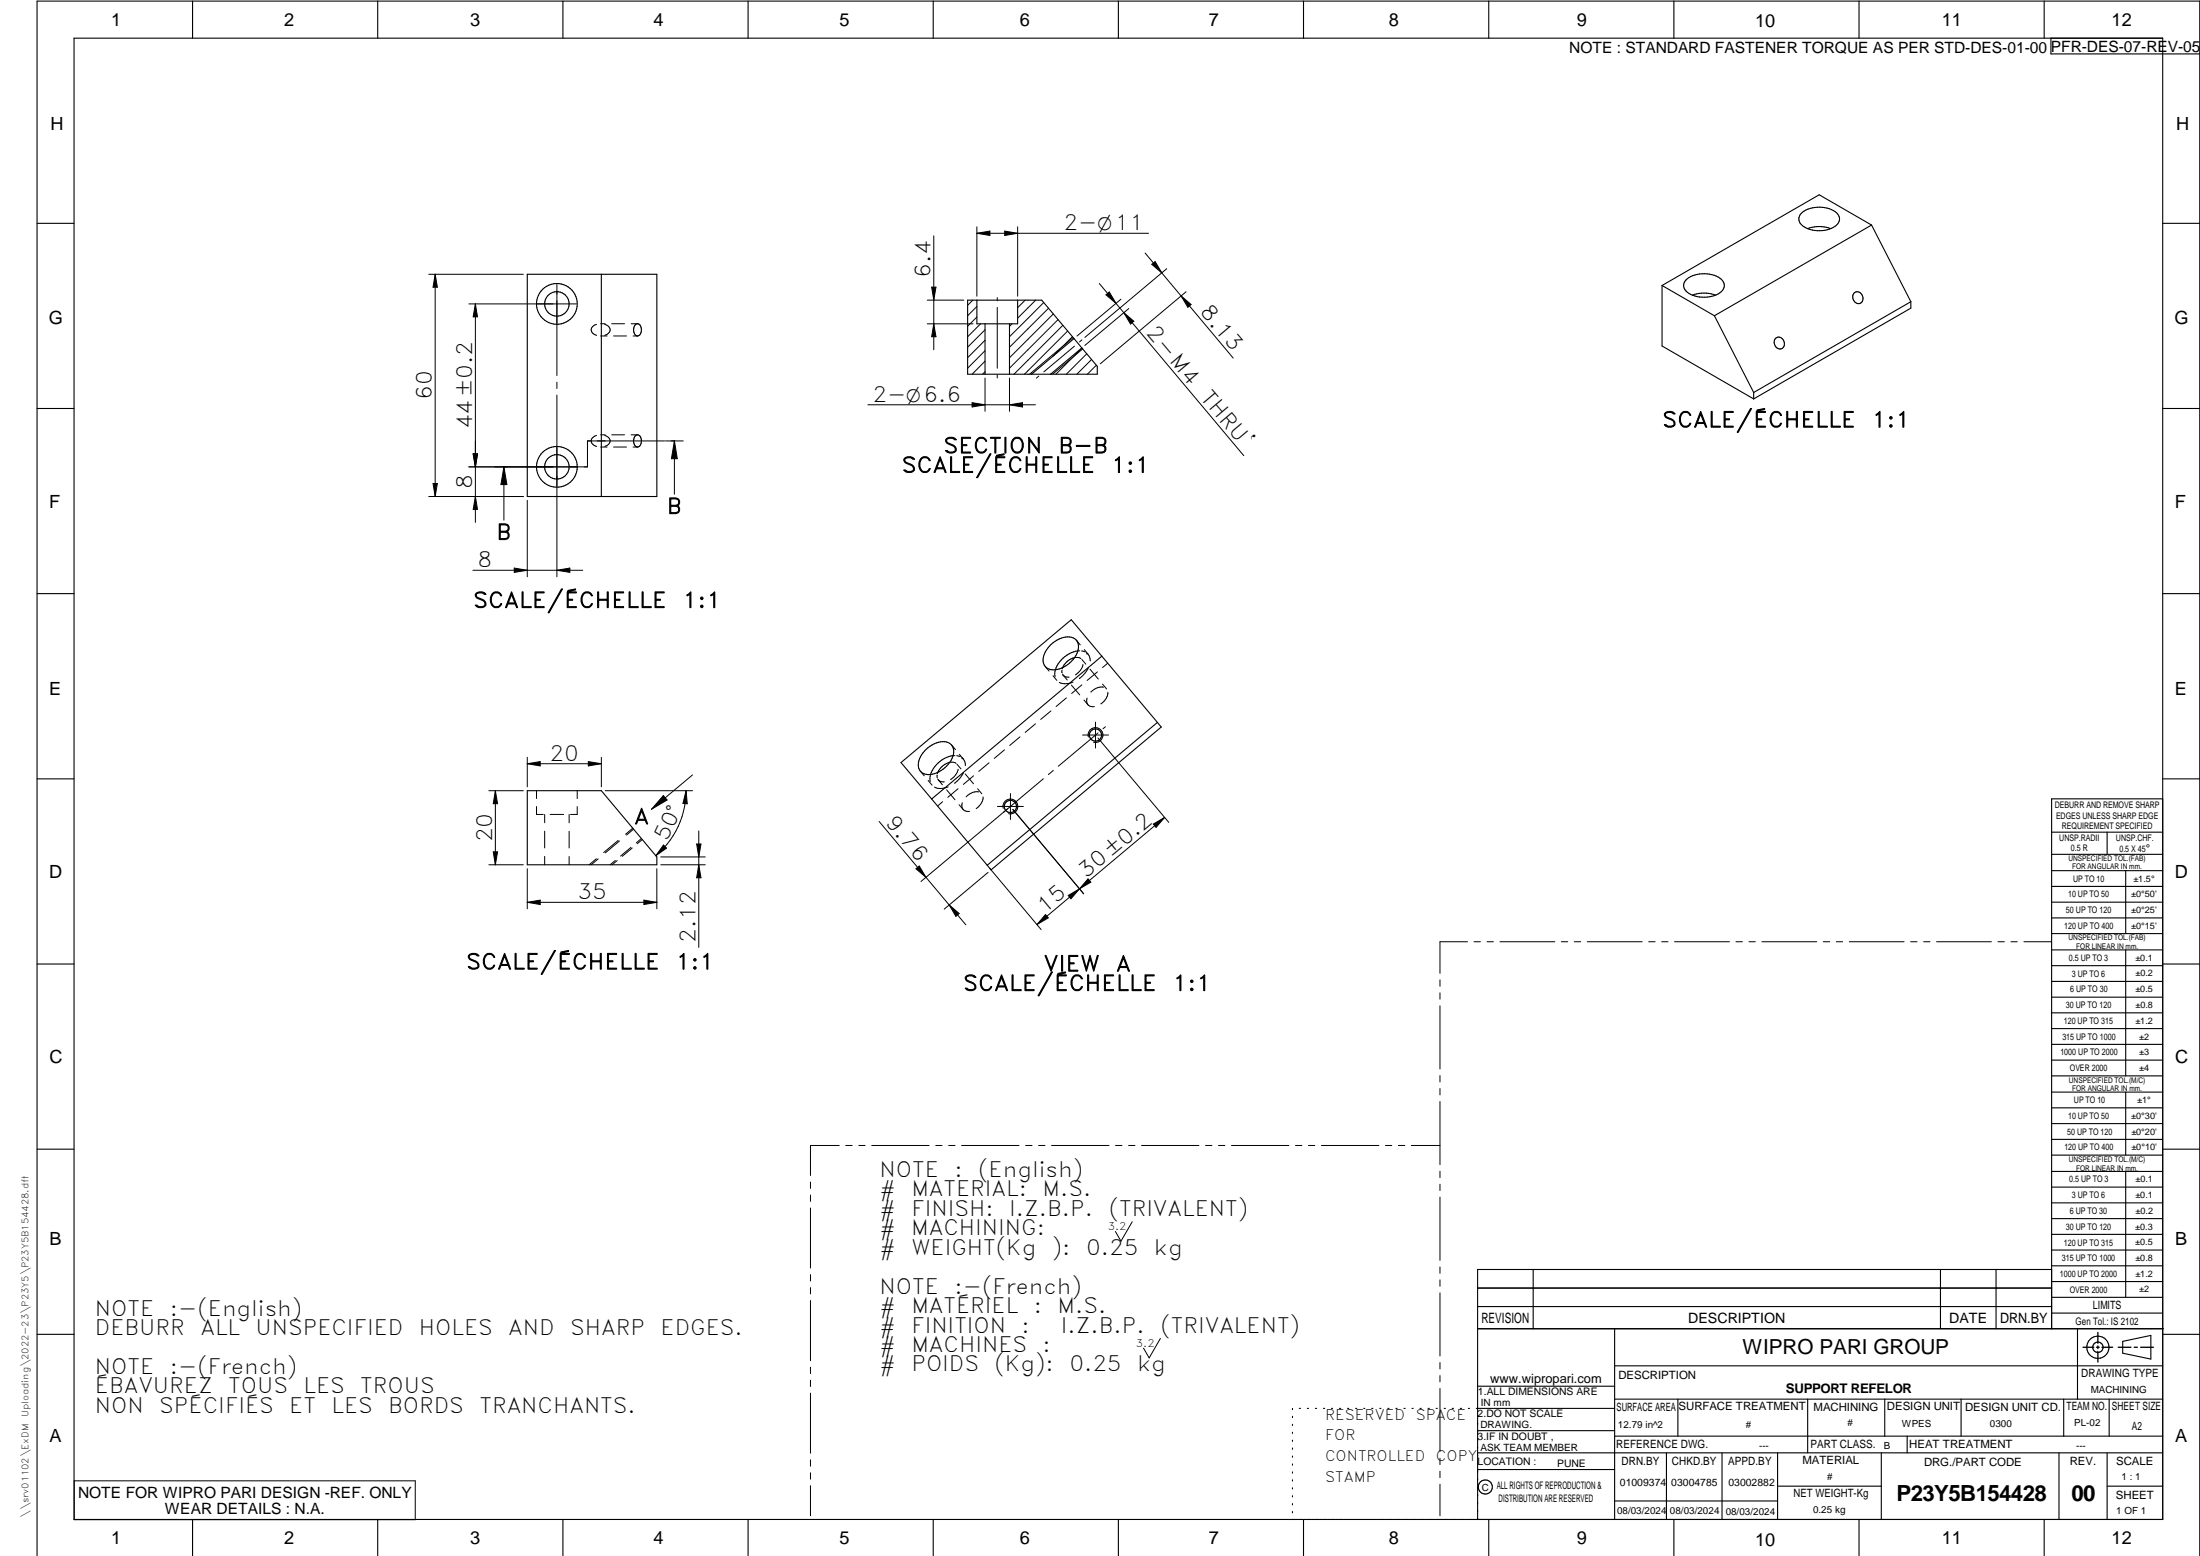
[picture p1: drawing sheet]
<svg xmlns="http://www.w3.org/2000/svg" width="594mm" height="420mm" viewBox="0 0 594 420" stroke-linecap="round" stroke-linejoin="round" font-family="sans-serif">
<g fill="none" stroke="#000" stroke-width=".3">
<path d="M20 10.3h564v400h-564zM52 .3v10M102 .3v10M152 .3v10M202 .3v10M252 .3v10M302 .3v10M352 .3v10M402 .3v10M452 .3v10M502 .3v10M552 .3v10"/>
<path d="M553.8 10.3v4.3h40.3M486.4 57.6a7.7 7.7 0 0 1 9.8 .2 2.31 2.31 0 0 1-1.1 3.6 7.8 7.8 0 0 1-9-1.1l-.4-1.2 .2-.7zM10 60.3h10M142.4 74.1h35v60h-35zM162.4 74.1v60M448.8 77.1v16.3l24.8 14.3M448.8 77.1l14.2 8.2M455.3 75.6a7.8 7.8 0 0 1 9.8 .2 2.33 2.33 0 0 1-1.1 3.6 7.7 7.7 0 0 1-9-1.2l-.3-.7v-.8zM463.2 79.7a9.1 9.1 0 0 0-6.2 0M488.1 61.7a8.8 8.8 0 0 1 6.3 0M500.8 79a1.62 1.62 0 0 1 2.1 .9 1.62 1.62 0 0 1-.9 2.1 1.77 1.77 0 0 1-1.6-1.1 1.77 1.77 0 0 1 .4-1.9zM505.4 60.8l-14.1-8.2-42.5 24.5"/>
<path d="M505.4 60.8l-42.4 24.5M505.4 60.8l10.6 20.7M584 60.3h10M171.5 87.8a.99 .99 0 0 1 1.2-.2 .99 .99 0 0 1 .5 1.1 1.47 1.47 0 0 1-1.3 2 2.09 2.09 0 0 1-.4-2.9zM263.8 81v6.4h11v-6.4M266 87.4v13.6M272.6 87.4v13.6M290 91.4l-11.5 9.6M290 91.4l-8.7-10.4h-20v20h35v-2.1l-4.2-4.9M290 91.4l2.1 2.6M292.1 94l-8.4 7M463 85.3l10.6 20.7"/>
<path d="M479.6 91.2a1.61 1.61 0 0 1 2.1 .9 1.61 1.61 0 0 1-.9 2.1 1.76 1.76 0 0 1-1.6-1.1 1.76 1.76 0 0 1 .4-1.9zM516 81.5l-42.4 24.5M516 81.5v1.7l-42.4 24.5M10 110.3h10M171.5 117.8a.99 .99 0 0 1 1.2-.2 .99 .99 0 0 1 .5 1.1 1.46 1.46 0 0 1-1.3 2 2.09 2.09 0 0 1-.4-2.9zM473.6 106v1.7M584 110.3h10M10 160.3h10M283.8 174.1a5.7 5.7 0 0 1 6.4-1.7 3.3 3.3 0 0 1 .3 4.6 7 7 0 0 1-7.1 3.7 2.76 2.76 0 0 1-1.4-4l.9-1.7zM290.2 177.6a4.6 4.6 0 0 0-3.3 2.7M291.1 175.8a7.8 7.8 0 0 0-6.1 5M297.5 177.2l-45.9 38.6"/>
<path d="M584 160.3h10M312.5 195.1l-23.2-27.8-46 38.6 23.3 27.7M312.5 195.1l-45.9 38.5M312.5 195.1l1.1 1.2-46 38.6-1-1.3M10 210.3h10M142.4 213.5h20l15 17.9v2.1h-35zM250.1 202.3a5.6 5.6 0 0 1 6.4-1.6 3.3 3.3 0 0 1 .3 4.6 7 7 0 0 1-7.2 3.7 2.8 2.8 0 0 1-1.3-4l.5-1.1zM256.4 205.9a4.9 4.9 0 0 0-3.2 2.7M257.4 204a7.8 7.8 0 0 0-6.1 5.1M584 215.7h-30v143.1M584 210.3h10M554 230.7h30"/>
<path d="M554 224.7h30M554 235.1h30M554 239.4h30M569 224.7v6M574 235.1v17M554 243.6h30M554 247.9h30M554 252.1h30M554 256.5h30M574 256.5v34M10 260.3h10M554 260.8h30"/>
<path d="M554 265h30M554 269.3h30M554 273.5h30M554 277.7h30M584 260.3h10M554 282h30M554 286.3h30M554 290.5h30M554 294.9h30M554 299.1h30M574 294.9v17M10 310.3h10"/>
<path d="M554 303.4h30M554 307.7h30M554 311.9h30M554 316.3h30M574 316.3v34M584 310.3h10M554 320.5h30M554 324.8h30M554 329.1h30M554 333.3h30M554 337.5h30M399 358.8h185.3"/>
<path d="M399 352.8h155M399 347.8h155M414 342.8v16M436 358.8v51.5M524 342.8v16M539 342.8v16M554 342.8h-155v67.5M554 341.8h30M554 346.1h30M554 350.3h30M554 354.6h30M561 358.8v19"/>
<path d="M10 360.3h10M399 374.3h37M436 368.8h148M436 377.8h148M453.1 377.8v10M488.1 377.8v14.5M508.9 377.8v10M529.6 377.8v10M557.3 377.8v10M569.5 377.8v10M573.2 362.2l7.6-1.6v6.4l-7.6-1.6zM584 360.3h10"/>
<path d="M349 380.3v.3M349 382.4v.4M349 384.6v.3M349 386.7v.4M349 388.9v.3M349 391v.4M349 393.2v.3M349 395.3v.3M349 397.4v.4M349 399.6v.3M350.9 380.3h.3M353 380.3h.3"/>
<path d="M355.2 380.3h.3M357.4 380.3h.3M359.6 380.3h.3M361.7 380.3h.3M363.9 380.3h.3M366.1 380.3h.3M368.3 380.3h.3M370.4 380.3h.3M372.6 380.3h.3M374.8 380.3h.3M376.9 380.3h.4M379.1 380.3h.3"/>
<path d="M381.3 380.3h.3M383.4 380.3h.4M385.6 380.3h.4M387.8 380.3h.3M390 380.3h.3M392.1 380.3h.4M394.3 380.3h.4M396.5 380.3h.3M399 396.8h37M399 392.3h185M399 386.3h37M436 387.8h148"/>
<path d="M436 380.3h-37.3M450 392.3v18M465 392.3v18M480 392.3v18M508 392.3v18M515 387.8v4.5M556 392.3v18M569 392.3v18M52 410.3v9.8M102 410.3v9.8M152 410.3v9.8M202 410.3v9.8"/>
<path d="M252 410.3v9.8M302 410.3v9.8M349 401.7v.4M349 403.9v.3M349 406v.4M349 408.2v.3M352 410.3v9.8M402 410.3v9.8M436 405.3h44M452 410.3v9.8M480 401.3h28M502 410.3v9.8"/>
<path d="M552 410.3v9.8M569 401.3h15M10 420.1v-419.8h584v419.8"/>
<circle cx="150.4" cy="82.1" r="3.3"/>
<circle cx="150.4" cy="82.1" r="5.5"/>
<circle cx="150.4" cy="126.1" r="5.5"/>
<circle cx="150.4" cy="126.1" r="3.3"/>
<circle cx="295.8" cy="198.5" r="1.65"/>
<circle cx="272.8" cy="217.8" r="1.65"/>
<circle cx="566.5" cy="363.8" r="1.4"/>
<circle cx="566.5" cy="363.8" r="3"/>
<circle cx="401.1" cy="401.5" r="1.91"/>
</g>
<g fill="none" stroke="#000" stroke-width=".27">
<path d="M115.8 74.1h25.5M117.5 74.1l.6 3.5h-1.2zM117.5 74.1v60M150.4 76.8v24.6M251.6 77.5h1.1l-.5 3.5zM252.2 63.7v30.7M263.8 61.2v18.8M263.8 63l3.5-.6v1.2zM263.8 63h46.3M271.3 62.4l3.5 .6-3.5 .6zM274.8 61.2v18.8M296.9 76.6l39 46.4"/>
<path d="M298.7 79.6l.8-.8 1.9 3.1zM309.2 68.3l23.8 28.4M311 71.4l.9-.8 1.8 3.1zM315.1 72.6l-22.1 18.5M319 79.9l2.6 2.3-.8 .8zM320.3 78.8l-23.2 19.4M126.6 82.1h29M128.4 82.1l.5 3.5h-1.1zM128.4 82.1v59M161.1 87.6a1.48 1.48 0 0 0-1.5 1.5 1.48 1.48 0 0 0 1.5 1.5M162.2 87.4h1.2M162.2 90.7h1.7"/>
<path d="M163.3 87.6a1.48 1.48 0 0 1 1.5 1.4 1.48 1.48 0 0 1-1.5 1.5M165.2 87.4h3.4M165.7 90.7h3.5M170.4 87.4h1.7M171 90.7h1.1M250.4 81h9.9M250.4 87.4h12.4M252.2 87.4l.5 3.5h-1.1zM262.7 81l-1.4 1.4M263.8 85.6l-2.5 2.5M263.8 82.8l-2.5 2.5M264.8 87.4l-3.5 3.5"/>
<path d="M266 97.5l-3.5 3.5M266 91.9l-4.7 4.7M266 89l-4.7 4.7M266 94.7l-4.7 4.7M269.3 80.3v.9M269.3 83v16.4M273.3 87.4l-.7 .7M276.8 81l-2 2.1M279.7 81l-4.9 4.9M281.8 81.7l-9.2 9.2M283.1 83.2l-10.5 10.6M284.4 84.8l-11.8 11.8"/>
<path d="M285.7 86.3l-13.1 13.1M287 87.8l-13.2 13.2M288.3 89.4l-11.7 11.6M289.6 90.9l-5.4 5.4M289.8 91.2l-11.8 9.8M290.1 93.5l-8.2 6.9M292.2 91.8l-.7 .5M292.2 94l-7.1 7M292.4 94.2l-8.2 6.8M293.5 95.5l-5.6 5.5M294.8 97.1l-4 3.9M296.1 98.6l-2.5 2.4"/>
<path d="M302.7 80.8l-11.9 9.9M303.5 84.4l2.7 2.3-.9 .8zM304.8 83.3l-11.9 10M150.4 103.2v1.7M150.4 106.7v49M161.1 117.6a1.48 1.48 0 0 0-1.5 1.5 1.48 1.48 0 0 0 1.5 1.4M162.2 117.4h1.2M163.3 117.6a1.48 1.48 0 0 1 1.5 1.5 1.48 1.48 0 0 1-1.5 1.4M165.2 117.4h3.4M170.4 117.4h1.7M179.5 119.1h-20.9v7h-32M179.7 119.1h4.8"/>
<path d="M182.1 119.1l.8 4.8h-1.6zM182.1 119.1v14.4M234.4 109.3h45.2M262.5 108.7l3.5 .6-3.5 .6zM266 100.4l-.7 .6M266 102.1v9M269.3 101.2v.9M272.6 102.1v9M272.6 109.3l3.5-.6v1.2zM280.5 101.6l-.6 .5M115.8 134.1h25.5M116.9 130.6h1.2l-.6 3.5z"/>
<path d="M127.8 122.6h1.1l-.5 3.5zM128.4 134.1l.5 3.5h-1.1zM136.1 126.1l.8 4.8h-1.6zM136.1 126.1v14.4M142.4 135.1v20.6M162.2 120.7h1.7M165.7 120.7h3.5M171 120.7h1.1M127.7 154h29.7M138.9 153.4l3.5 .6-3.5 .6zM150.4 154l3.5-.6v1.2zM282.3 180l1 1.2"/>
<path d="M290.2 177.6l.8-.1 .9 .3M290.7 172.9l1 1.2M291.6 175.7l-.5 .1M292.1 175.8l.9 .2M292.1 178.1l1.1 1.2M292.4 179.4a4.2 4.2 0 0 1-2 2.8M292.8 175.4l1 1.3M293.5 176.3h.1M293.5 176.3l.3 .4M293.8 176.7l.5 .7 .1 1M294.4 178.4v.1M299.1 179.1l-1.4 1.2"/>
<path d="M275.4 199l-2.7 2.3M279.6 195.5l-2.8 2.3M283.8 192l-2.8 2.3M284.3 182.5l1.1 1.2M285 180.8l-.2 1.1 .1 .8M286.8 181v.7M286.9 182l.2 .3M286.9 180.3l-.1 .3M287.1 182.3l.5 .4 1.1 .1M287.1 182.3l1.1 1.3M288 188.4l-2.8 2.4M289.3 185l2.3 2.6"/>
<path d="M289.8 184.2l-2.3 .4-1.5-.3M292.1 184.9l-2.7 2.4M292.3 198.5h7M292.7 189l1.1 1.3M293.6 188.5l-.1 1.2 .3 .6M293.8 190.3l.9 .5h.8M293.9 180.3l-.9 1.4-1.5 1.5M293.9 199a2 2 0 0 1 1.8-2.5 2 2 0 0 1 2.1 2.2 2 2 0 0 1-2.5 1.7M294.3 180.7l2.3 2.7M295.8 195v7M296.3 181.4l-2.7 2.3M296.5 197.9l-10.7 9"/>
<path d="M296.5 199.3l19.1 22.8M297.3 190v.1M297.7 184.7l1.1 1.3M298 185.6a3.8 3.8 0 0 0-3.4 1.3M298.5 196.2l-.6 .6M299.2 186.9a3.9 3.9 0 0 1-1.9 3.1M132 213.5h9.3M133.8 213.5v20M133.8 213.5l.6 3.5h-1.2zM142.4 204.5v8M142.4 206.2h20M142.4 206.2l3.5-.5v1.1z"/>
<path d="M144.9 217.8v2.1h1.8M144.9 213.5v2.1M147.1 219.9v2.3M148.6 219.9h3.6M153.7 219.9v2.3M155.9 217.8v2.1h-1.8M155.9 213.5v2.1M158.9 205.7l3.5 .5-3.5 .6zM162.4 204.5v8M163.4 213.5h23.6M179.1 214.8l1 1.2-4.1 2.5zM185.3 213.5a22.9 22.9 0 0 1-8.2 17.6"/>
<path d="M185.3 213.5l.3 3.5h-1.2zM187 209.3l-11 9.2M248.5 208.2l1.1 1.3M250.6 210.8l1.1 1.2M251.3 209.1l-.1 1.9M253.1 209.3v.7M253.2 210.3l.2 .3M253.2 208.6l-.1 .3M253.4 210.6l.5 .4 1.1 .1M253.4 210.6l1.1 1.3M254.5 216.5l-1.3 1.2M255.6 213.3l2.3 2.6"/>
<path d="M256 212.5l-2.2 .4-1.5-.4M256.4 205.9l.9-.1 .9 .3M257 201.2l1 1.2M257.9 204h-.5M258.4 204l.9 .3M258.4 206.4l1.1 1.2M258.7 213l-2.8 2.3M258.7 207.7a4.4 4.4 0 0 1-2 2.8M259 217.3l1.1 1.3M259.1 203.7l1 1.2M259.8 204.6h.1M259.8 204.6l.3 .3"/>
<path d="M259.9 216.8l-.1 1.2 .3 .6M260.1 218.6l.5 .4 1.2 .1M260.1 204.9l.5 .8 .1 1M260.2 208.6l-.9 1.4-1.6 1.5M260.6 209l2.3 2.6M262.9 209.5l-2.8 2.3M263.6 218.3v.1M264 213l1.1 1.3M264.3 213.8a3.7 3.7 0 0 0-3.4 1.4M265.5 215.2a3.9 3.9 0 0 1-1.9 3.1M267.1 206l-2.8 2.3M269.3 217.8h7"/>
<path d="M270.9 218.3a2 2 0 0 1 1.8-2.5 2 2 0 0 1 2.1 2.1 2 2 0 0 1-2.5 1.8M271.2 202.5l-2.7 2.3M272 218.4l-23.3 19.6M272.9 214.3v7M273.5 218.6l19.1 22.7M281.7 210.3l-10.7 9M284.4 208l-1.3 1.1M132 233.5h9.3M133.2 230h1.2l-.6 3.5zM142.4 234.6v10.8M147.1 224.5v4.5M147.1 231.2v2.3"/>
<path d="M153.7 224.5v4.5M153.7 231.3v2.2M161.1 231.9l-2 1.6M161.5 231.9l-1.9 1.6M166.2 232.3l-1.4 1.2M166.7 232.4l-1.4 1.1M166.9 226.9l-3.9 3.3M167.3 227.1l-3.8 3.2M170.4 228.8l-2.8 2.4M170.7 229l-2.7 2.2M170.9 223.6l-2 1.7M171.1 223.9l-1.9 1.6"/>
<path d="M173.2 226.4l-1.4 1.2M173.4 226.7l-1.3 1.1M177.4 234.6v10.8M178.4 233.5h12.1M178.4 231.4h12.1M179.2 228.2l.8 .8-2.9 2.1zM188.1 227.9h1.2l-.6 3.5zM188.7 233.5l.6 3.5h-1.2zM188.7 224.4v31.4M237.4 221.8l23.4 27.9M247.3 234.6l.9-.8 1.8 3.1zM266.8 235.6l-11.8 9.9"/>
<path d="M267.2 234.4l13.9 16.6M311.4 222.5l3.1-1.8-2.3 2.7zM314.5 220.7l-23 19.3M142.4 243.6l3.5-.5v1.1zM142.4 243.6h35M173.9 243.1l3.5 .5-3.5 .6zM256.3 244.4l2.7 2.3-.9 .7zM282.3 247l.8 .8-3.1 1.9zM288.5 241.8l.7 .9 4.6-5.4 .8 .9zM291.5 240l-11.5 9.7M396.3 254.3h-7.5v8.5M398 254.3h1.8"/>
<path d="M401.5 254.3h1.8M405 254.3h14.9M421.6 254.3h1.7M425.1 254.3h1.7M428.6 254.3h14.8M445.2 254.3h1.7M448.7 254.3h1.7M452.2 254.3h14.8M468.8 254.3h1.7M472.3 254.3h1.7M475.8 254.3h14.8M492.4 254.3h1.7"/>
<path d="M495.9 254.3h1.7M499.4 254.3h14.8M515.9 254.3h1.8M519.4 254.3h1.8M522.9 254.3h14.9M539.5 254.3h1.7M543 254.3h1.7M546.5 254.3h7.4M388.8 264.6v1.7M388.8 268.1v1.7M388.8 271.6v17M388.8 290.4v1.8"/>
<path d="M388.8 293.9v1.8M388.8 297.4v17.1M218.9 319.2v1.7M226.6 309.3h-7.7v8.1M228.4 309.3h1.7M231.9 309.3h1.7M235.4 309.3h15.5M252.7 309.3h1.7M256.2 309.3h1.7M259.7 309.3h15.5M277 309.3h1.7M280.5 309.3h1.7"/>
<path d="M284 309.3h15.5M301.2 309.3h1.8M304.8 309.3h1.7M308.2 309.3h15.6M325.5 309.3h1.8M329 309.3h1.8M332.5 309.3h15.6M349.8 309.3h1.8M353.3 309.3h1.7M356.8 309.3h15.5M374.1 309.3h1.7M377.6 309.3h1.7"/>
<path d="M381.1 309.3h7.7M388.8 316.3v1.7M388.8 319.8v1.7M218.9 322.7v1.7M218.9 326.2v16.2M305.7 329.9l-3 5.3-1.5-2.7M388.8 323.3v17M218.9 344.2v1.7M218.9 347.7v1.7M218.9 351.2v16.2M388.8 342.1v1.7M388.8 345.6v1.7"/>
<path d="M388.8 349.1v17.1M218.9 369.2v1.7M218.9 372.7v1.7M218.9 376.2v16.2M313.3 361.4l-3 5.3-1.5-2.7M388.8 367.9v1.8M388.8 371.4v1.7M388.8 374.9v17.1M20 399.9h92.1v10.5h-92.1zM218.9 394.2v1.7M218.9 397.7v1.7M388.8 393.8v1.7"/>
<path d="M388.8 397.3v1.7M218.9 401.2v8.1M388.8 400.8v8.5"/>
</g>
<path d="M566.5 359.8v2.9M562.5 363.8h2.9M566.1 363.8h.8M566.5 363.5v.7M566.5 364.9v2.9M567.6 363.8h2.9M572 363.8h3.4M576.3 363.8h.9M578.1 363.8h3.4" fill="none" stroke="#000" stroke-width=".36"/>
<g fill="#000">
<path d="M117.5 74.1l.6 3.5h-1.2zM251.6 77.5h1.1l-.5 3.5zM263.8 63l3.5-.6v1.2zM271.3 62.4l3.5 .6-3.5 .6zM298.7 79.6l.8-.8 1.9 3.1zM311 71.4l.9-.8 1.8 3.1zM128.4 82.1l.5 3.5h-1.1zM252.2 87.4l.5 3.5h-1.1zM303.5 84.4l2.7 2.3-.9 .8zM319 79.9l2.6 2.3-.8 .8zM262.5 108.7l3.5 .6-3.5 .6zM272.6 109.3l3.5-.6v1.2z"/>
<path d="M116.9 130.6h1.2l-.6 3.5zM127.8 122.6h1.1l-.5 3.5zM128.4 134.1l.5 3.5h-1.1zM136.1 126.1l.8 4.8h-1.6zM182.1 119.1l.8 4.8h-1.6zM138.9 153.4l3.5 .6-3.5 .6zM150.4 154l3.5-.6v1.2zM133.8 213.5l.6 3.5h-1.2zM142.4 206.2l3.5-.5v1.1zM158.9 205.7l3.5 .5-3.5 .6zM179.1 214.8l1 1.2-4.1 2.5zM185.3 213.5l.3 3.5h-1.2z"/>
<path d="M133.2 230h1.2l-.6 3.5zM179.2 228.2l.8 .8-2.9 2.1zM188.7 233.5l.6 3.5h-1.2zM188.1 227.9h1.2l-.6 3.5zM247.3 234.6l.9-.8 1.8 3.1zM293.8 237.3l.8 .9-3.1 1.8zM311.4 222.5l3.1-1.8-2.3 2.7zM142.4 243.6l3.5-.5v1.1zM173.9 243.1l3.5 .5-3.5 .6zM256.3 244.4l2.7 2.3-.9 .7zM282.3 247l.8 .8-3.1 1.9zM288.5 241.8l3-1.8-2.3 2.7z"/>
</g>
<g font-size="6">
<text x="512.1" y="405.2">P23Y5B154428</text>
<text x="559.4" y="405.2">00</text>
</g>
<g font-size="5.7">
<text x="287.2" y="62.1">2-O11</text>
<text x="251.3" y="75.1" transform="rotate(-90 251.3 75.1)">6.4</text>
<text x="323.8" y="84.4" transform="rotate(50 323.8 84.4)">8.13</text>
<text x="309.3" y="90" transform="rotate(50 309.3 90)">2-M4</text>
<text x="323.9" y="107.4" transform="rotate(50 323.9 107.4)">THRU`</text>
<text x="116.6" y="108" transform="rotate(-90 116.6 108)">60</text>
<text x="235.6" y="108.4">2-O6.6</text>
<text x="127.5" y="115.9" transform="rotate(-90 127.5 115.9)">44±0.2</text>
<text x="448.9" y="115.4">SCALE/ÉCHELLE</text>
<text x="505.4" y="115.4">1:1</text>
<text x="254.8" y="122.3">SECTION</text>
<text x="285.8" y="122.3">B-B</text>
<text x="243.5" y="127.6">SCALE/ÉCHELLE</text>
<text x="300" y="127.6">1:1</text>
<text x="127.5" y="132" transform="rotate(-90 127.5 132)">8</text>
<text x="180.1" y="138.7">B</text>
<text x="134" y="145.7">B</text>
<text x="128.9" y="153.1">8</text>
<text x="127.8" y="164.1">SCALE/ÉCHELLE</text>
<text x="184.3" y="164.1">1:1</text>
<text x="148.4" y="205.4">20</text>
<text x="132.9" y="227.5" transform="rotate(-90 132.9 227.5)">20</text>
<text x="171.3" y="222.5">A</text>
<text x="180.2" y="227.4" transform="rotate(-65 180.2 227.4)">50°</text>
<text x="238.9" y="222.2" transform="rotate(50 238.9 222.2)">9.76</text>
<text x="293.3" y="237.3" transform="rotate(-40 293.3 237.3)">30±0.2</text>
<text x="155.9" y="242.8">35</text>
<text x="282.2" y="246.7" transform="rotate(-40 282.2 246.7)">15</text>
<text x="187.8" y="254.6" transform="rotate(-90 187.8 254.6)">2.12</text>
<text x="125.9" y="261.7">SCALE/ÉCHELLE</text>
<text x="182.5" y="261.7">1:1</text>
<text x="281.8" y="262.3">VIEW</text>
<text x="301.4" y="262.3">A</text>
<text x="260.1" y="267.5">SCALE/ÉCHELLE</text>
<text x="316.6" y="267.5">1:1</text>
<text x="237.5" y="317.8">NOTE</text>
<text x="257.7" y="317.8">:</text>
<text x="264.2" y="317.8">(English)</text>
<text x="237.5" y="323.1">#</text>
<text x="246.1" y="323.1">MATERIAL:</text>
<text x="281.5" y="323.1">M.S.</text>
<text x="237.5" y="328.3">#</text>
<text x="246.1" y="328.3">FINISH:</text>
<text x="272.5" y="328.3">I.Z.B.P.</text>
<text x="299.4" y="328.3">(TRIVALENT)</text>
<text x="237.5" y="333.6">#</text>
<text x="246.1" y="333.6">MACHINING:</text>
<text x="237.5" y="338.8">#</text>
<text x="246.1" y="338.8">WEIGHT(Kg</text>
<text x="284" y="338.8">):</text>
<text x="293.3" y="338.8">0.25</text>
<text x="311.6" y="338.8">kg</text>
<text x="237.5" y="349.3">NOTE</text>
<text x="257.7" y="349.3">:-(French)</text>
<text x="25.6" y="355.3">NOTE</text>
<text x="45.8" y="355.3">:-(English)</text>
<text x="237.5" y="354.6">#</text>
<text x="237.5" y="359.8">#</text>
<text x="246.1" y="354.6">MATÉRIEL</text>
<text x="246.1" y="359.8">FINITION</text>
<text x="275.9" y="359.8">:</text>
<text x="279.2" y="354.6">:</text>
<text x="285.6" y="354.6">M.S.</text>
<text x="286.5" y="359.8">I.Z.B.P.</text>
<text x="313.4" y="359.8">(TRIVALENT)</text>
<text x="25.6" y="360.5">DEBURR</text>
<text x="54.1" y="360.5">ALL</text>
<text x="69" y="360.5">UNSPECIFIED</text>
<text x="113.1" y="360.5">HOLES</text>
<text x="137.3" y="360.5">AND</text>
<text x="154" y="360.5">SHARP</text>
<text x="178.4" y="360.5">EDGES.</text>
<text x="237.5" y="365.1">#</text>
<text x="246.1" y="365.1">MACHINES</text>
<text x="281.6" y="365.1">:</text>
<text x="25.6" y="371">NOTE</text>
<text x="45.9" y="371">:-(French)</text>
<text x="237.5" y="370.3">#</text>
<text x="246.1" y="370.3">POIDS</text>
<text x="268.6" y="370.3">(Kg):</text>
<text x="288.8" y="370.3">0.25</text>
<text x="307.1" y="370.3">kg</text>
<text x="25.6" y="376.3">ÉBAVUREZ</text>
<text x="61.6" y="376.3">TOUS</text>
<text x="81.9" y="376.3">LES</text>
<text x="97.3" y="376.3">TROUS</text>
<text x="25.6" y="381.5">NON</text>
<text x="43" y="381.5">SPÉCIFIÉS</text>
<text x="78.1" y="381.5">ET</text>
<text x="89.5" y="381.5">LES</text>
<text x="104.8" y="381.5">BORDS</text>
<text x="129.5" y="381.5">TRANCHANTS.</text>
</g>
<text font-size="5.6" x="470.5" y="365.5">WIPRO PARI GROUP</text>
<g font-size="4.9">
<text x="30" y="7">1</text>
<text x="76.7" y="7">2</text>
<text x="127" y="7">3</text>
<text x="176.5" y="7">4</text>
<text x="226.7" y="7">5</text>
<text x="275.4" y="7">6</text>
<text x="326.4" y="7">7</text>
<text x="375" y="7">8</text>
<text x="425.8" y="7">9</text>
<text x="473.9" y="7.4">10</text>
<text x="524.3" y="7">11</text>
<text x="570.2" y="7">12</text>
<text x="13.6" y="35.2">H</text>
<text x="587.6" y="35.2">H</text>
<text x="13.2" y="87.5">G</text>
<text x="587.2" y="87.5">G</text>
<text x="13.3" y="137.1">F</text>
<text x="587.3" y="137.1">F</text>
<text x="13.3" y="187.6">E</text>
<text x="587.3" y="187.6">E</text>
<text x="13.3" y="237">D</text>
<text x="587.3" y="237">D</text>
<text x="13.4" y="287.1">C</text>
<text x="587.4" y="287.1">C</text>
<text x="13.4" y="336.3">B</text>
<text x="587.4" y="336.3">B</text>
<text x="13.4" y="389.3">A</text>
<text x="587.4" y="389.3">A</text>
<text x="30" y="417">1</text>
<text x="76.7" y="417">2</text>
<text x="127" y="417">3</text>
<text x="176.5" y="417">4</text>
<text x="226.7" y="417">5</text>
<text x="275.4" y="417">6</text>
<text x="326.4" y="417">7</text>
<text x="375" y="417">8</text>
<text x="425.8" y="417">9</text>
<text x="473.9" y="417.4">10</text>
<text x="524.3" y="417">11</text>
<text x="570.2" y="417">12</text>
</g>
<g font-size="4.2">
<text x="423.7" y="14.3">NOTE : STANDARD FASTENER TORQUE AS PER STD-DES-01-00</text>
<text x="553.8" y="14">PFR-DES-07-REV-05</text>
<text x="21.1" y="404.4">NOTE FOR WIPRO PARI DESIGN -REF. ONLY</text>
<text x="44.5" y="408.9">WEAR DETAILS : N.A.</text>
</g>
<g font-size="3.9">
<text x="357.8" y="383.4">RESERVED</text>
<text x="382.3" y="383.4">SPACE</text>
<text x="357.8" y="388.9">FOR</text>
<text x="357.8" y="394.5">CONTROLLED</text>
<text x="387.8" y="394.5">COPY</text>
<text x="357.8" y="400.1">STAMP</text>
</g>
<g font-size="3.8">
<text x="400.1" y="357.1">REVISION</text>
<text x="455.9" y="357.1">DESCRIPTION</text>
<text x="526.4" y="357.1">DATE</text>
<text x="540.1" y="357.1">DRN.BY</text>
</g>
<text font-size="3.6" x="482.3" y="376.2">SUPPORT REFELOR</text>
<text font-size="3.5" x="402.4" y="373.3">www.wipropari.com</text>
<g font-size="3.1">
<text x="565.2" y="353.5">LIMITS</text>
<text x="562" y="371.7">DRAWING TYPE</text>
<text x="437" y="372.3">DESCRIPTION</text>
<text x="436.5" y="380.9">SURFACE AREA</text>
<text x="453.3" y="380.9">SURFACE TREATMENT</text>
<text x="489.7" y="380.9">MACHINING</text>
<text x="509.5" y="380.9">DESIGN UNIT</text>
<text x="530.6" y="380.9">DESIGN UNIT CD.</text>
<text x="558" y="380.7">TEAM NO.</text>
<text x="570.3" y="380.7">SHEET SIZE</text>
<text x="575.6" y="386.1">A2</text>
<text x="436.4" y="391.1">REFERENCE DWG.</text>
<text x="437.9" y="395.5">DRN.BY</text>
<text x="451.5" y="395.5">CHKD.BY</text>
<text x="466.6" y="395.5">APPD.BY</text>
<text x="486.7" y="395.4">MATERIAL</text>
<text x="488.9" y="391">PART CLASS.</text>
<text x="515.6" y="391">HEAT TREATMENT</text>
<text x="519.6" y="395.9">DRG./PART CODE</text>
<text x="558.9" y="395.6">REV.</text>
<text x="571.4" y="395.6">SCALE</text>
<text x="484.3" y="404.3">NET WEIGHT-Kg</text>
<text x="571.4" y="404.7">SHEET</text>
</g>
<text font-size="3" x="579.5" y="230.1">°</text>
<g font-size="2.8">
<text x="299.1" y="332.1">3.2</text>
<text x="560.5" y="357.7">Gen Tol.: IS 2102</text>
<text x="306.7" y="363.6">3.2</text>
<text x="399.1" y="376.7">1.ALL DIMENSIONS ARE</text>
<text x="399" y="382.7">2.DO NOT SCALE</text>
<text x="399" y="388.7">3.IF IN DOUBT ,</text>
<text x="399" y="395.5">LOCATION :</text>
<text x="420.5" y="396">PUNE</text>
<text x="437.4" y="401.3">01009374</text>
<text x="451.3" y="401.2">03004785</text>
<text x="466.7" y="401.3">03002882</text>
<text x="404.2" y="402">ALL RIGHTS OF REPRODUCTION &amp;</text>
<text x="404.7" y="405.4">DISTRIBUTION ARE RESERVED</text>
</g>
<g font-size="2.7">
<text x="564.6" y="376.2">MACHINING</text>
<text x="399.9" y="379.7">IN mm</text>
<text x="399.8" y="385.7">DRAWING.</text>
<text x="436.9" y="385.5">12.79 in^2</text>
<text x="471.4" y="385.6">#</text>
<text x="498.9" y="385.1">#</text>
<text x="513.6" y="385.3">WPES</text>
<text x="537.3" y="385.2">0300</text>
<text x="560.1" y="385.2">PL-02</text>
<text x="399.8" y="391.8">ASK TEAM MEMBER</text>
<text x="475" y="391.2">---</text>
<text x="508.7" y="391.2">B</text>
<text x="560.7" y="391.2">---</text>
<text x="493.4" y="399.6">#</text>
<text x="572.9" y="399.8">1 : 1</text>
<text x="400.1" y="402.5">C</text>
<text x="436.7" y="408.7">08/03/2024</text>
<text x="450.9" y="408.8">08/03/2024</text>
<text x="466" y="409">08/03/2024</text>
<text x="489.6" y="408.5">0.25 kg</text>
<text x="571.5" y="408.7">1 OF 1</text>
</g>
<g font-size="2.5">
<text x="559.2" y="229.9">0.5 R</text>
<text x="572.3" y="230.1">0.5 X 45</text>
<text x="559.4" y="323.5">3 UP TO 6</text>
<text x="558.9" y="327.8">6 UP TO 30</text>
<text x="557.8" y="332">30 UP TO 120</text>
</g>
<g font-size="2.4">
<text x="554.9" y="218.3">DEBURR AND REMOVE SHARP</text>
<text x="555.2" y="221.1">EDGES UNLESS SHARP EDGE</text>
<text x="556.1" y="227.2">UNSP.RADII</text>
<text x="556.8" y="223.8">REQUIREMENT SPECIFIED</text>
<text x="571.4" y="227">UNSP.CHF.</text>
<text x="559.8" y="238">UP TO 10</text>
<text x="576.1" y="238.1">±1.5°</text>
<text x="558.5" y="242.3">10 UP TO 50</text>
<text x="575.5" y="242.3">±0°50'</text>
<text x="557.4" y="250.8">120 UP TO 400</text>
<text x="557.9" y="246.5">50 UP TO 120</text>
<text x="575.5" y="250.8">±0°15'</text>
<text x="575.5" y="246.6">±0°25'</text>
<text x="558.7" y="259.4">0.5 UP TO 3</text>
<text x="559.5" y="263.7">3 UP TO 6</text>
<text x="576.6" y="259.4">±0.1</text>
<text x="576.6" y="263.7">±0.2</text>
<text x="559" y="268">6 UP TO 30</text>
<text x="576.6" y="268">±0.5</text>
<text x="557.9" y="272.2">30 UP TO 120</text>
<text x="576.6" y="272.2">±0.8</text>
<text x="556.9" y="280.7">315 UP TO 1000</text>
<text x="557.3" y="276.5">120 UP TO 315</text>
<text x="576.6" y="276.5">±1.2</text>
<text x="577.7" y="280.7">±2</text>
<text x="556.4" y="284.9">1000 UP TO 2000</text>
<text x="577.6" y="285">±3</text>
<text x="558.9" y="289.2">OVER 2000</text>
<text x="577.7" y="289.3">±4</text>
<text x="560" y="297.9">UP TO 10</text>
<text x="577.1" y="297.9">±1°</text>
<text x="558.5" y="302.1">10 UP TO 50</text>
<text x="575.5" y="302.2">±0°30'</text>
<text x="557.5" y="310.6">120 UP TO 400</text>
<text x="558.2" y="306.4">50 UP TO 120</text>
<text x="575.5" y="310.6">±0°10'</text>
<text x="575.5" y="306.4">±0°20'</text>
<text x="558.8" y="319.2">0.5 UP TO 3</text>
<text x="576.6" y="323.5">±0.1</text>
<text x="576.6" y="319.3">±0.1</text>
<text x="576.7" y="327.8">±0.2</text>
<text x="576.6" y="332">±0.3</text>
<text x="556.8" y="340.6">315 UP TO 1000</text>
<text x="557.3" y="336.3">120 UP TO 315</text>
<text x="576.6" y="336.3">±0.5</text>
<text x="576.6" y="340.6">±0.8</text>
<text x="556.2" y="344.8">1000 UP TO 2000</text>
<text x="576.6" y="344.8">±1.2</text>
<text x="558.9" y="349">OVER 2000</text>
<text x="577.7" y="349">±2</text>
<text x="7.7" y="382.7" transform="rotate(-90 7.7 382.7)">Uploading\2022-23\P23Y5\P23Y5B154428.dft</text>
<text x="7.7" y="409.9" transform="rotate(-90 7.7 409.9)">\\srv01102\ExDM</text>
</g>
<g font-size="2.1">
<text x="558.6" y="232.4">UNSPECIFIED TOL.(FAB)</text>
<text x="559.5" y="234.8">FOR ANGULAR IN mm.</text>
<text x="558.6" y="254">UNSPECIFIED TOL.(FAB)</text>
<text x="560.7" y="256.3">FOR LINEAR IN mm.</text>
<text x="558.7" y="292.4">UNSPECIFIED TOL.(M/C)</text>
<text x="559.6" y="294.7">FOR ANGULAR IN mm.</text>
<text x="558.7" y="313.8">UNSPECIFIED TOL.(M/C)</text>
<text x="560.6" y="316.2">FOR LINEAR IN mm.</text>
</g>
</svg>
